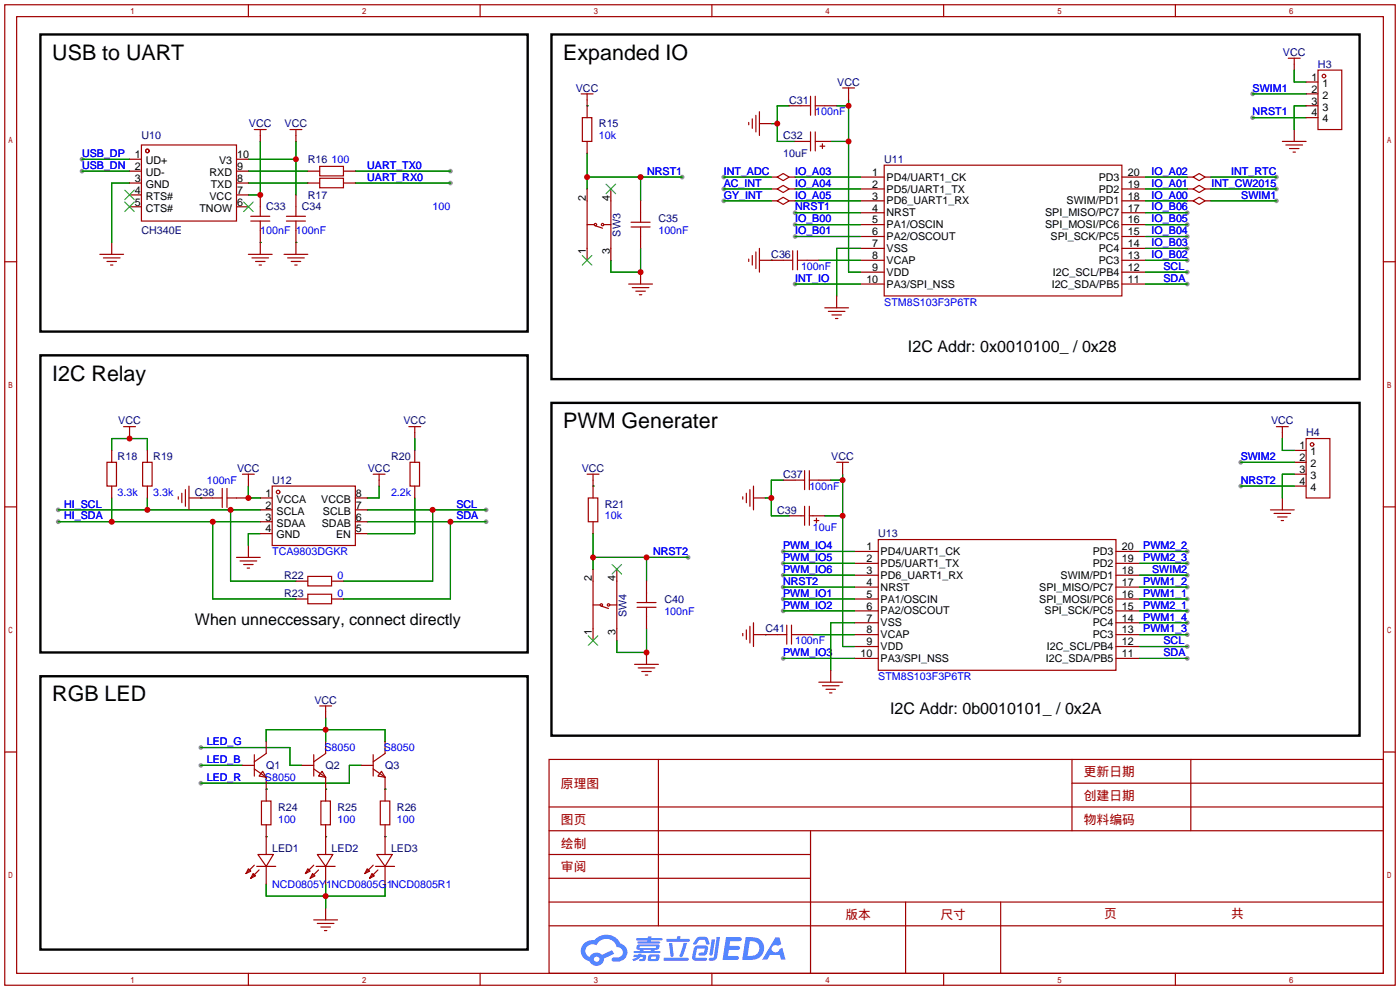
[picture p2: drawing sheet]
<svg xmlns="http://www.w3.org/2000/svg" width="299mm" height="212mm" viewBox="0 0 299 212" stroke-linecap="round" stroke-linejoin="round" font-family="sans-serif">
<g fill="#999">
<circle cx="42.9" cy="163.6" r=".51"/>
<circle cx="42.9" cy="159.8" r=".51"/>
<circle cx="42.9" cy="167.4" r=".51"/>
<circle cx="12.4" cy="111.5" r=".51"/>
<circle cx="12.4" cy="109" r=".51"/>
<circle cx="103.9" cy="111.5" r=".51"/>
<circle cx="103.9" cy="109" r=".51"/>
<circle cx="96.3" cy="39.1" r=".51"/>
<circle cx="96.3" cy="36.6" r=".51"/>
<circle cx="17.5" cy="36.6" r=".51"/>
<circle cx="17.5" cy="34" r=".51"/>
<circle cx="253.7" cy="58.2" r=".51"/>
<circle cx="253.7" cy="60.7" r=".51"/>
<circle cx="253.7" cy="53.1" r=".51"/>
<circle cx="253.7" cy="55.6" r=".51"/>
<circle cx="253.7" cy="48" r=".51"/>
<circle cx="253.7" cy="50.5" r=".51"/>
<circle cx="253.7" cy="45.5" r=".51"/>
<circle cx="169.9" cy="60.7" r=".51"/>
<circle cx="169.9" cy="48" r=".51"/>
<circle cx="169.9" cy="50.5" r=".51"/>
<circle cx="169.9" cy="45.5" r=".51"/>
<circle cx="267.7" cy="20.1" r=".51"/>
<circle cx="267.7" cy="25.1" r=".51"/>
<circle cx="253.7" cy="138.2" r=".51"/>
<circle cx="253.7" cy="140.7" r=".51"/>
<circle cx="253.7" cy="133.1" r=".51"/>
<circle cx="253.7" cy="135.6" r=".51"/>
<circle cx="253.7" cy="128" r=".51"/>
<circle cx="253.7" cy="130.6" r=".51"/>
<circle cx="253.7" cy="125.5" r=".51"/>
<circle cx="253.7" cy="117.9" r=".51"/>
<circle cx="253.7" cy="120.4" r=".51"/>
<circle cx="167.4" cy="140.7" r=".51"/>
<circle cx="167.4" cy="128" r=".51"/>
<circle cx="167.4" cy="130.6" r=".51"/>
<circle cx="167.4" cy="122.9" r=".51"/>
<circle cx="167.4" cy="125.5" r=".51"/>
<circle cx="167.4" cy="117.9" r=".51"/>
<circle cx="167.4" cy="120.4" r=".51"/>
<circle cx="265.2" cy="98.8" r=".51"/>
<circle cx="265.2" cy="103.9" r=".51"/>
<circle cx="272.8" cy="42.9" r=".51"/>
<circle cx="272.8" cy="40.4" r=".51"/>
<circle cx="272.8" cy="37.8" r=".51"/>
<circle cx="154.7" cy="37.8" r=".51"/>
<circle cx="145.8" cy="37.8" r=".51"/>
<circle cx="147.1" cy="119.1" r=".51"/>
<circle cx="154.7" cy="40.4" r=".51"/>
<circle cx="154.7" cy="42.9" r=".51"/>
<circle cx="253.7" cy="122.9" r=".51"/>
</g>
<g fill="none" stroke="#a10000" stroke-width=".25">
<path d="M1 1h297.2v209.6h-297.2zM3.6 3.6h292.1v204.4h-292.1zM53.1 1v2.6M102.6 1v2.6M152.1 1v2.6M201.7 1v2.6M251.2 1v2.6M1 55.9h2.6M295.7 55.9h2.5M1 108.3h2.6M295.7 108.3h2.5M1 160.7h2.6"/>
<path d="M117.3 162.3h178.4v45.7h-178.4zM117.3 177.5h178.4M117.3 172.5h178.4M140.7 162.3v35.6M173.2 177.5v30.5M229.1 162.3v15.2M229.1 167.4h66.6M254.5 162.3v15.2M295.7 160.7h2.5M117.3 182.6h55.9M117.3 197.9h178.4M117.3 192.8h178.4"/>
<path d="M117.3 187.7h55.9M193.5 192.8v15.2M213.9 192.8v15.2M53.1 208v2.6M102.6 208v2.6M152.1 208v2.6M201.7 208v2.6M251.2 208v2.6"/>
</g>
<g fill="#5487ff">
<path d="M155.2 200.3h2.6a.48 .48 0 0 1 .7 .4 .48 .48 0 0 1-.6 .4h-1.8l-.2 1.1h1.9a.43 .43 0 0 1 .4 .4 .43 .43 0 0 1-.5 .4h-1.9l-.2 1.3h1.7a.45 .45 0 0 1 .5 .2 .45 .45 0 0 1-.1 .6h-3.3z"/>
<path d="M165.7 200.3h.9l.4 1.5-.8 .3a.84 .84 0 0 0-1.2 .3 .84 .84 0 0 0 .4 1.1 .84 .84 0 0 0 1.1-.4l.1-.2 .6-.3 .7 2.5h-1l-.2-1h-2.1l-.6 1h-1.1z"/>
<path d="M152.1 200.8h.7l-.5 3.1a.36 .36 0 0 1-.3 .3 .36 .36 0 0 1-.4-.3z"/>
<path d="M153.2 200.2h.7l-.6 4.3a1.13 1.13 0 0 1-1.8 .6l.2-.4h.7l.2-.2z"/>
<path d="M148.9 200.6l.6-.4h1a.77 .77 0 0 1 .9 .5l.3 1-.2 .2h-.5l-.3-.9-.2-.2-1 .1-.7 1-.6-.1-.1-.2z"/>
<path d="M148.4 202.4l.6-.3h1.7a.81 .81 0 0 1 .7 .5 .81 .81 0 0 1-.2 .8 .81 .81 0 0 1-.9 .8h-.7a.32 .32 0 0 1-.3-.3 .32 .32 0 0 1 .4-.3h.7l.2-.9-1.6 .1-.4 1.8 2.2 .1a.32 .32 0 0 1 .3 .4 .32 .32 0 0 1-.4 .2h-2.2l-.5-.3-.1-.5z"/>
<path d="M141.9 204.7h5a.33 .33 0 0 1 .3 .3 .33 .33 0 0 1-.3 .3h-4.9l-.2-.1z"/>
<path d="M146.1 201.5h.8l-.7 2a.98 .98 0 0 1-.7 1.1l-.3-.3z"/>
<path d="M143 201.6h.7l.3 2.5a.34 .34 0 0 1-.3 .4 .34 .34 0 0 1-.4-.3z"/>
<path d="M142.5 200.7h2.1l.3-.6h.6l-.1 .6h1.7a.32 .32 0 0 1 .4 .3 .32 .32 0 0 1-.4 .3h-4.5l-.2-.2z"/>
<path d="M135.5 204.1h.9l.1-.3h.6v.3h.8a.82 .82 0 0 1-.5 1.3h-.8v-.4l.7-.1 .1-.3a.68 .68 0 0 0-1 .4l-1.1 .4-.1-.4 .9-.5h-.7z"/>
<path d="M136 200.5h2.4l.1-.3h.7v.3h2.2l.2 .3-.2 .2h-2.3v.2h1.8l.2 .3-.2 .1h-4.5l-.1-.4h2l.1-.2h-2.3l-.1-.2z"/>
<path d="M159.4 200.3l-.8 4.9h1.7a2.5 2.5 0 0 0 3-2.5 2.5 2.5 0 0 0-3.1-2.4zM160.3 201.1a1.61 1.61 0 0 1 2 1.5 1.61 1.61 0 0 1-1.8 1.7h-.7z"/>
<path d="M136.2 202a.55 .55 0 0 0-.2 .8 .55 .55 0 0 0 .7 .2l.1 .3h-1.3v.3l5.4 .1 .3-.2-.2-.2h-1.2l.2-.3a.7 .7 0 0 0 .8-.3 .7 .7 0 0 0 0-.8l-4.2-.1zM136.8 202.3l3.3-.1 .1 .1-.2 .3h-3.2zM137.5 203h1.7l-.2 .3h-1.4z"/>
<path d="M138.6 204.2a1.05 1.05 0 0 0 0 1.2 2.91 2.91 0 0 0 2.2-.2 .98 .98 0 0 0 0-1.2h-1.6zM139.2 204.5l.9-.1 .1 .4-.2 .2-.8-.1z"/>
<path d="M124.9 201.6a2.23 2.23 0 0 0-.7 2.3 2.23 2.23 0 0 0 1.8 1.6 1.58 1.58 0 0 0 1.8 .9 1.58 1.58 0 0 0 1.3-1.5l2.2-1.1-.5-.7-2.1 1a1.65 1.65 0 0 0-2.7 .4 1.45 1.45 0 0 1-.8-1.9 1.45 1.45 0 0 1 2-.7l.3 .1a2.3 2.3 0 0 1 2.3-1.3 2.3 2.3 0 0 1 2 1.7 1.12 1.12 0 0 1 1.3 1 1.12 1.12 0 0 1-1.1 1.2h-.7a.45 .45 0 0 0-.6 .4 .45 .45 0 0 0 .5 .5 2.21 2.21 0 0 0 2.2-.5 2.21 2.21 0 0 0 .5-2.3 2.13 2.13 0 0 0-1.3-1.1 3.3 3.3 0 0 0-5.6-.7l-1.1 .1zM127 205a.57 .57 0 0 1 1.1 0 .57 .57 0 0 1-1.1 0z"/>
</g>
<g fill="none" stroke="#008700" stroke-width=".25">
<path d="M276.6 15v2.5h2.5M17.5 36.6h10.2M17.5 34h10.2M27.7 39.1h-3.8v12.7M53.1 39.1h12.7M53.1 36.6h12.7M53.1 34h10.1M55.6 30.2v11.5h-2.5M63.2 30.2v11.5M75.9 39.1h20.4M75.9 36.6h20.4M125.5 22.6h.1"/>
<path d="M125.5 37.8h20.3M125.5 32.8v7.6M136.9 37.8v5.1M154.7 37.8h10.1M164.8 26.4h1.3M168.7 22.6h-2.6v7.6h3.8M169.9 37.8h14M177.5 30.2h3.9M178.8 22.6h2.6M181.4 21.3v36.9h2.5M244.9 37.8h8.8M258.8 37.8h14"/>
<path d="M267.7 20.1h11.4M267.7 25.1h11.4M279.1 22.6h-2.5v5.1M55.6 51.8h.1M63.2 51.8h.1M136.9 53.1v5.1h-6.3v-2.6M154.7 42.9h10.1M154.7 40.4h10.1M164.8 55.6h.1M169.9 48h14M169.9 50.5h14M169.9 42.9h14"/>
<path d="M169.9 45.5h14M169.9 40.4h14M175 55.6h8.9M183.9 53.1h-5.1v10.1M244.9 58.2h8.8M244.9 53.1h8.8M244.9 55.6h8.8M244.9 48h8.8M244.9 50.5h8.8M244.9 42.9h8.8M244.9 45.5h8.8M244.9 40.4h8.8"/>
<path d="M258.8 42.9h14M258.8 40.4h14M169.9 60.7h14M244.9 60.7h8.8M23.9 96.3v-2.6h7.6v2.6M88.6 93.7v2.6M265.2 98.8h11.4M274.1 93.7v2.6h2.5M12.4 111.5h43.2M12.4 109h43.2M23.9 106.4v5.1M31.5 106.4v2.6"/>
<path d="M42.9 106.4h.1M45.5 111.5v16.5h17.7M49.3 109v15.2h13.9M53.1 103.9v2.5h2.5M55.6 114h-2.5v2.6M78.5 111.5h25.4M78.5 109h25.4M81 103.9v2.5h-2.5M88.6 106.4v7.6h-10.1M92.5 109v15.2h-19.1M96.3 111.5v16.5h-22.9M126.7 103.9h.1"/>
<path d="M126.7 119.1h20.4M126.7 114v7.7M138.2 119.1v5.1M163.6 106.4h1.2M167.4 117.9h15.2M167.4 102.6h-2.6v7.6h3.9M176.3 110.2h3.8M177.5 102.6h2.6M180.1 101.3v36.9h2.5M243.6 117.9h10.1M265.2 103.9h11.4M276.6 101.3h-2.5v5.1"/>
<path d="M138.2 134.4v5h-6.4v-2.5M163.6 135.6h.1M167.4 128h15.2M167.4 130.6h15.2M167.4 125.5h15.2M167.4 120.4h15.2M167.4 122.9h15.2M173.7 135.6h8.9M182.6 133.1h-5.1v10.2M243.6 128h10.1M243.6 138.2h10.1M243.6 133.1h10.1"/>
<path d="M243.6 135.6h10.1M243.6 130.6h10.1M243.6 125.5h10.1M243.6 120.4h10.1M243.6 122.9h10.1M42.9 159.8h19.1v3.8h2.5M56.9 158.5v-2.5h25.4v2.5M69.6 153.4v5.1M167.4 140.7h15.2M243.6 140.7h10.1M42.9 163.6h8.9M56.9 178.8h.1"/>
<path d="M56.9 168.7h.1M69.6 178.8h.1M69.6 168.7h.1M77.2 163.6h-2.5v3.8h-31.8M82.3 178.8h.1M82.3 168.7h.1M56.9 189v2.5h25.4v-2.5M69.6 189v5.1"/>
</g>
<g fill="none" stroke="#870000" stroke-width=".25">
<path d="M276.6 13.7v1.3M279.1 17.5h2.6M27.7 34h2.5M27.7 36.6h2.5M27.7 39.1h2.5M50.5 34h2.6M50.5 36.6h2.6M50.5 39.1h2.6M55.6 29v1.2M63.2 29v1.2M65.8 36.6h2.5M65.8 39.1h2.5"/>
<path d="M73.4 36.6h2.5M73.4 39.1h2.5M125.5 21.3v3.8M125.5 30.2v2.6M162.3 26.4h2.5M164.8 37.8h1.3M168.7 37.8h1.2M168.7 22.6h2.5M169.9 30.2h2.6M175 30.2h2.5M176.3 22.6h2.5M181.4 20.1v1.2"/>
<path d="M183.9 37.8h5.1M239.8 37.8h5.1M253.7 37.8h1.3M257.6 37.8h1.2M276.6 27.7v2.5M279.1 22.6h2.6M279.1 20.1h2.6M279.1 25.1h2.6M23.9 51.8v2.6M27.7 41.7h2.5M27.7 44.2h2.5M50.5 41.7h2.6"/>
<path d="M50.5 44.2h2.6M55.6 41.7v2.5M55.6 49.3v5.1M63.2 41.7v2.5M63.2 49.3v5.1M125.5 40.4v2.5M125.5 53.1v2.5M130.6 40.4v2.5M130.6 53.1v2.5M136.9 42.9v2.6M136.9 50.5v2.6M136.9 58.2v2.5"/>
<path d="M162.3 55.6h5.1M164.8 40.4h1.3M164.8 42.9h1.3M168.7 40.4h1.2M168.7 42.9h1.2M172.5 55.6h2.5M183.9 40.4h5.1M183.9 42.9h5.1M183.9 45.5h5.1M183.9 48h5.1M183.9 50.5h5.1M183.9 53.1h5.1"/>
<path d="M183.9 55.6h5.1M183.9 58.2h5.1M239.8 40.4h5.1M239.8 42.9h5.1M239.8 45.5h5.1M239.8 48h5.1M239.8 50.5h5.1M239.8 53.1h5.1M239.8 55.6h5.1M239.8 58.2h5.1M253.7 40.4h1.3M253.7 42.9h1.3"/>
<path d="M257.6 40.4h1.2M257.6 42.9h1.2M178.8 63.2v2.6M183.9 60.7h5.1M239.8 60.7h5.1M23.9 96.3v2.5M27.7 92.5v1.2M31.5 96.3v2.5M88.6 92.5v1.2M88.6 96.3v2.5M274.1 92.5v1.2M276.6 96.3h2.5"/>
<path d="M276.6 98.8h2.5M23.9 103.9v2.5M31.5 103.9v2.5M40.4 106.4h5.1M50.5 106.4h2.6M53.1 102.6v1.3M53.1 116.6v2.5M55.6 106.4h2.6M55.6 109h2.6M55.6 111.5h2.6M55.6 114h2.6M75.9 106.4h2.6"/>
<path d="M75.9 109h2.6M75.9 111.5h2.6M75.9 114h2.6M81 102.6v1.3M88.6 103.9v2.5M126.7 102.6v3.8M126.7 111.5v2.5M161 106.4h2.6M167.4 102.6h2.5M168.7 110.2h2.5M173.7 110.2h2.6M175 102.6h2.5"/>
<path d="M180.1 100.1v1.2M182.6 117.9h5.1M238.5 117.9h5.1M274.1 106.4v2.6M276.6 101.3h2.5M276.6 103.9h2.5M63.2 128h2.6M63.2 124.2h2.6M70.9 128h2.5M70.9 124.2h2.5M126.7 121.7v2.5M126.7 134.4v2.5"/>
<path d="M131.8 121.7v2.5M131.8 134.4v2.5M138.2 124.2v2.5M138.2 131.8v2.6M138.2 139.4v2.6M161 135.6h5.1M171.2 135.6h2.5M182.6 120.4h5.1M182.6 122.9h5.1M182.6 125.5h5.1M182.6 128h5.1M182.6 130.6h5.1"/>
<path d="M182.6 133.1h5.1M182.6 135.6h5.1M182.6 138.2h5.1M238.5 120.4h5.1M238.5 122.9h5.1M238.5 125.5h5.1M238.5 128h5.1M238.5 130.6h5.1M238.5 133.1h5.1M238.5 135.6h5.1M238.5 138.2h5.1M56.9 158.5v2.5"/>
<path d="M69.6 152.1v1.3M69.6 158.5v2.5M82.3 158.5v2.5M177.5 143.3v2.5M182.6 140.7h5.1M238.5 140.7h5.1M51.8 163.6h2.6M56.9 166.1v5.1M56.9 176.3v6.3M64.5 163.6h2.6M69.6 166.1v5.1M69.6 176.3v6.3"/>
<path d="M77.2 163.6h2.6M82.3 166.1v5.1M82.3 176.3v6.3M56.9 185.2v3.8M69.6 185.2v3.8M69.6 194.1v2.5M82.3 185.2v3.8"/>
</g>
<g fill="none" stroke="#a10000" stroke-width=".25">
<path d="M180.1 18.8h2.5M181.4 18.8v1.3M275.3 12.4h2.6M276.6 12.4v1.3M281.7 15h5.1v12.7h-5.1zM30.2 31h20.3v16.2h-20.3zM54.4 27.7h2.5M55.6 27.7v1.3M62 27.7h2.5M63.2 27.7v1.3M68.3 35.6h5.1v2h-5.1zM68.3 38.1h5.1v2h-5.1z"/>
<path d="M124.2 20.1h2.5M124.5 25.1h2v5.1h-2zM125.5 20.1v1.2M160 26.2v.5M160.8 25.4v2M161.5 24.6v3.6M162.3 23.9v5.1M166.1 37.8l1.3-.7 1.3 .7-1.3 .8zM171.2 22.6h2M172.5 30.2h.7M173.2 20.6v4M173.2 28.2v4.1"/>
<path d="M174.2 30.2h.8M174.2 20.6v4M174.2 28.2v4.1M174.2 22.6h2.1M175.3 31.2h1M175.8 30.7v1.1M189 35.3h50.8v27.9h-50.8zM255 37.8l1.3-.7 1.3 .7-1.3 .8zM274.1 30.2h5M274.8 31h3.6M275.6 31.8h2M276.4 32.5h.5"/>
<path d="M21.3 54.4h5.1M22.1 55.1h3.6M22.9 55.9h2M23.6 56.6h.5M53.1 54.4h5.1M53.6 46.2h4.1M53.6 47.2h4.1M53.8 55.1h3.6M54.6 55.9h2M55.4 56.6h.5M55.6 44.2v2M55.6 47.2v2.1"/>
<path d="M60.7 54.4h5.1M61.2 46.2h4.1M61.2 47.2h4.1M61.5 55.1h3.5M62.2 55.9h2.1M63 56.6h.5M63.2 44.2v2M63.2 47.2v2.1M125.5 42.9v10.2M125.5 48h1.5M127.3 48.3l1.5 .5M129 48h1.6"/>
<path d="M130.6 42.9v10.2M134.9 48.5h4M134.9 47.5h4M136.9 45.5v2M136.9 48.5v2M160 55.4v.5M160.8 54.6v2M161.5 53.8v3.6M162.3 53.1v5.1M166.1 40.4l1.3-.8 1.3 .8-1.3 .7zM166.1 42.9l1.3-.7 1.3 .7-1.3 .8zM167.4 55.6h2"/>
<path d="M169.4 53.6v4.1M170.4 53.6v4.1M170.4 55.6h2.1M255 42.9l1.3-.7 1.3 .7-1.3 .8zM255 40.4l1.3-.8 1.3 .8-1.3 .7zM134.4 60.7h5M135.1 61.5h3.6M135.9 62.2h2M136.7 63h.5M176.3 65.8h5.1M177 66.5h3.6M177.8 67.3h2"/>
<path d="M178.6 68.1h.5M22.9 98.8h2v5.1h-2zM26.4 91.2h2.6M27.7 91.2v1.3M30.5 98.8h2v5.1h-2zM87.4 91.2h2.5M87.6 98.8h2.1v5.1h-2.1zM88.6 91.2v1.3M178.8 98.8h2.6M180.1 98.8v1.3M272.8 91.2h2.5M274.1 91.2v1.3"/>
<path d="M279.1 93.7h5.1v12.7h-5.1zM38.1 106.2v.5M38.9 105.4v2M39.6 104.6v3.6M40.4 103.9v5.1M45.5 106.4h2M47.5 104.4v4.1M48.5 106.4h2M48.5 104.4v4.1M50.5 119.1h5.1M51.3 119.9h3.6M51.8 101.3h2.6"/>
<path d="M53.1 101.3v1.3M58.2 103.9h17.7v12.7h-17.7zM79.8 101.3h2.5M81 101.3v1.3M125.5 101.3h2.5M125.7 106.4h2.1v5.1h-2.1zM126.7 101.3v1.3M158.7 106.2v.5M159.5 105.4v2M160.3 104.6v3.6M161 103.9v5.1M169.9 102.6h2.1"/>
<path d="M171.2 110.2h.8M172 100.6v4M172 108.2v4.1M173 100.6v4M173 108.2v4.1M173 102.6h2M173 110.2h.7M174 111.3h1M174.5 110.7v1.1M187.7 115.3h50.8v28h-50.8zM271.5 109h5.1M272.3 109.7h3.5"/>
<path d="M273 110.5h2.1M273.8 111.3h.5M52.1 120.6h2M52.8 121.4h.5M65.8 123.2h5.1v2h-5.1zM65.8 127h5.1v2h-5.1zM126.7 124.2v10.2M126.7 129.3h1.6M128.5 129.5l1.5 .5M130.3 129.3h1.5M131.8 124.2v10.2M136.1 129.8h4.1"/>
<path d="M136.1 128.8h4.1M138.2 126.7v2.1M138.2 129.8v2M158.7 135.4v.5M159.5 134.6v2.1M160.3 133.9v3.5M161 133.1v5.1M166.1 135.6h2M168.1 133.6v4.1M169.2 133.6v4.1M169.2 135.6h2M68.3 150.9h2.6"/>
<path d="M69.6 150.9v1.2M135.6 142h5.1M136.4 142.7h3.6M137.2 143.5h2M137.9 144.3h.5M175 145.8h5.1M175.8 146.6h3.5M176.5 147.3h2.1M177.3 148.1h.5M54.4 164.3l2.5 1.8M54.4 161.3v4.6M55.9 171.2h2v5.1h-2z"/>
<path d="M56.1 164.8l.8 1.3-1.5-.2zM56.9 161l-2.5 1.8M67.1 164.3l2.5 1.8M67.1 161.3v4.6M68.6 171.2h2v5.1h-2zM68.8 164.8l.8 1.3-1.5-.2zM69.6 161l-2.5 1.8M79.8 164.3l2.5 1.8M79.8 161.3v4.6M81.3 171.2h2v5.1h-2zM81.5 164.8l.8 1.3-1.5-.2zM82.3 161l-2.5 1.8"/>
<path d="M53.1 185.7l.5 .5-1 .5zM54.1 186.7l.5 .5-1 .5zM54.4 184.9l-1.8 1.8M54.9 185.2h4M55.1 182.6h3.3l-1.5 2.6zM55.4 185.9l-1.8 1.8M65.8 185.7l.5 .5-1 .5zM66.8 186.7l.5 .5-1 .5zM67.1 196.6h5M67.1 184.9l-1.8 1.8M67.6 185.2h4M67.8 182.6h3.3l-1.5 2.6z"/>
<path d="M67.8 197.4h3.6M68.1 185.9l-1.8 1.8M68.6 198.1h2M69.3 198.9h.5M78.5 185.7l.5 .5-1 .5zM79.5 186.7l.5 .5-1 .5zM79.8 184.9l-1.8 1.8M80.3 185.2h4M80.5 182.6h3.3l-1.5 2.6zM80.8 185.9l-1.8 1.8"/>
<circle cx="283" cy="16.3" r=".38"/>
<circle cx="31.5" cy="32.3" r=".38"/>
<circle cx="127.3" cy="48" r=".25"/>
<circle cx="128.8" cy="48" r=".25"/>
<circle cx="280.4" cy="95" r=".38"/>
<circle cx="59.4" cy="105.2" r=".38"/>
<circle cx="128.5" cy="129.3" r=".25"/>
<circle cx="130" cy="129.3" r=".25"/>
</g>
<path d="M8.6 7.4h104.2v63.5h-104.2zM117.9 7.4h172.7v73.6h-172.7zM8.6 75.9h104.2v63.5h-104.2zM117.9 86.1h172.7v71.1h-172.7zM8.6 144.5h104.2v58.4h-104.2z" fill="none" stroke="#000" stroke-width=".51"/>
<g fill="none" stroke="#3c3" stroke-width=".25">
<path d="M129.5 39.4l2.1 2M131.6 39.4l-2.1 2M26.7 40.6l2 2.1M26.7 43.2l2 2M28.7 40.6l-2 2.1M28.7 43.2l-2 2M52.1 43.2l2 2M54.1 43.2l-2 2M124.5 54.6l2 2M126.5 54.6l-2 2M125.7 135.9l2.1 2M127.8 135.9l-2.1 2"/>
<path d="M130.8 120.6l2 2.1M132.8 120.6l-2 2.1"/>
</g>
<g fill="#c00">
<circle cx="69.6" cy="156" r=".63"/>
<circle cx="69.6" cy="191.5" r=".63"/>
<circle cx="23.9" cy="111.5" r=".63"/>
<circle cx="45.5" cy="111.5" r=".63"/>
<circle cx="49.3" cy="109" r=".63"/>
<circle cx="31.5" cy="109" r=".63"/>
<circle cx="96.3" cy="111.5" r=".63"/>
<circle cx="92.5" cy="109" r=".63"/>
<circle cx="27.7" cy="93.7" r=".63"/>
<circle cx="53.1" cy="106.4" r=".63"/>
<circle cx="63.2" cy="34" r=".63"/>
<circle cx="55.6" cy="41.7" r=".63"/>
<circle cx="181.4" cy="30.2" r=".63"/>
<circle cx="181.4" cy="22.6" r=".63"/>
<circle cx="180.1" cy="110.2" r=".63"/>
<circle cx="180.1" cy="102.6" r=".63"/>
<circle cx="136.9" cy="58.2" r=".63"/>
<circle cx="136.9" cy="37.8" r=".63"/>
<circle cx="125.5" cy="37.8" r=".63"/>
<circle cx="138.2" cy="139.4" r=".63"/>
<circle cx="138.2" cy="119.1" r=".63"/>
<circle cx="126.7" cy="119.1" r=".63"/>
<circle cx="164.8" cy="106.4" r=".63"/>
<circle cx="166.1" cy="26.4" r=".63"/>
</g>
<g font-size="4.6">
<text x="11.2" y="12.8">USB to UART</text>
<text x="120.4" y="12.8">Expanded IO</text>
<text x="11.2" y="81.3">I2C Relay</text>
<text x="120.4" y="91.5">PWM Generater</text>
<text x="11.2" y="149.9">RGB LED</text>
</g>
<g font-size="3.4">
<text x="194.1" y="75.2">I2C Addr: 0x0010100_ / 0x28</text>
<text x="41.7" y="133.6">When unneccessary, connect directly</text>
<text x="190.2" y="152.7">I2C Addr: 0b0010101_ / 0x2A</text>
</g>
<g font-size="2.7" fill="#a00000">
<text x="231.6" y="165.9">更新日期</text>
<text x="119.9" y="168.5">原理图</text>
<text x="231.6" y="171">创建日期</text>
<text x="119.9" y="176.1">图页</text>
<text x="231.6" y="176.1">物料编码</text>
<text x="119.9" y="181.2">绘制</text>
<text x="119.9" y="186.3">审阅</text>
<text x="180.7" y="196.4">版本</text>
<text x="201" y="196.4">尺寸</text>
<text x="236" y="196.2">页</text>
<text x="263.1" y="196.2">共</text>
</g>
<g font-size="2.3" fill="#000080">
<text x="274.2" y="12">VCC</text>
<text x="281.7" y="14.5">H3</text>
<text x="123.1" y="19.6">VCC</text>
<text x="168.7" y="22.1">C31</text>
<text x="178.9" y="18.3">VCC</text>
<text x="30.2" y="29.7">U10</text>
<text x="53.2" y="27.2">VCC</text>
<text x="60.8" y="27.2">VCC</text>
<text x="128" y="27.2">R15</text>
<text x="167.4" y="29.7">C32</text>
<text x="65.8" y="34.8">R16</text>
<text x="167.4" y="33.6">10uF</text>
<text x="189" y="34.8">U11</text>
<text x="56.9" y="45">C33</text>
<text x="64.5" y="45">C34</text>
<text x="65.8" y="42.4">R17</text>
<text x="140.7" y="47.5">C35</text>
<text x="30.2" y="50.1">CH340E</text>
<text x="132.6" y="50.5" transform="rotate(-90 132.6 50.5)">SW3</text>
<text x="164.8" y="55.1">C36</text>
<text x="25.3" y="90.7">VCC</text>
<text x="86.2" y="90.7">VCC</text>
<text x="271.7" y="90.7">VCC</text>
<text x="279.1" y="93.2">H4</text>
<text x="25.1" y="98.3">R18</text>
<text x="32.8" y="98.3">R19</text>
<text x="50.7" y="100.9">VCC</text>
<text x="78.6" y="100.9">VCC</text>
<text x="83.6" y="98.3">R20</text>
<text x="124.3" y="100.9">VCC</text>
<text x="177.7" y="98.3">VCC</text>
<text x="41.7" y="105.9">C38</text>
<text x="58.2" y="103.4">U12</text>
<text x="167.4" y="102.1">C37</text>
<text x="129.3" y="108.5">R21</text>
<text x="166.1" y="109.8">C39</text>
<text x="187.7" y="114.8">U13</text>
<text x="60.7" y="123.7">R22</text>
<text x="60.7" y="127.5">R23</text>
<text x="133.9" y="131.8" transform="rotate(-90 133.9 131.8)">SW4</text>
<text x="142" y="128.8">C40</text>
<text x="163.6" y="135.2">C41</text>
<text x="67.2" y="150.4">VCC</text>
<text x="56.9" y="164.4">Q1</text>
<text x="69.6" y="164.4">Q2</text>
<text x="82.3" y="164.4">Q3</text>
<text x="59.4" y="173.3">R24</text>
<text x="72.1" y="173.3">R25</text>
<text x="84.8" y="173.3">R26</text>
<text x="58.2" y="182.1">LED1</text>
<text x="70.9" y="182.1">LED2</text>
<text x="83.6" y="182.1">LED3</text>
</g>
<g font-size="2.3">
<text x="280.3" y="17.3">1</text>
<text x="280.3" y="19.8">2</text>
<text x="280.3" y="22.4">3</text>
<text x="282.6" y="18.5">1</text>
<text x="282.6" y="21.1">2</text>
<text x="282.6" y="23.6">3</text>
<text x="280.3" y="24.9">4</text>
<text x="282.6" y="26.2">4</text>
<text x="28.8" y="33.8">1</text>
<text x="31.2" y="35.1">UD+</text>
<text x="46.8" y="35.1">V3</text>
<text x="50.7" y="33.8">10</text>
<text x="28.8" y="36.3">2</text>
<text x="28.8" y="38.9">3</text>
<text x="28.8" y="41.4">4</text>
<text x="31.2" y="37.6">UD-</text>
<text x="31.2" y="40.1">GND</text>
<text x="44.8" y="37.6">RXD</text>
<text x="45" y="40.1">TXD</text>
<text x="50.7" y="41.4">7</text>
<text x="50.7" y="38.9">8</text>
<text x="50.7" y="36.3">9</text>
<text x="186.4" y="37.6">1</text>
<text x="186.4" y="40.1">2</text>
<text x="189.5" y="38.6">PD4/UART1_CK</text>
<text x="189.5" y="41.2">PD5/UART1_TX</text>
<text x="234.8" y="41.2">PD2</text>
<text x="234.8" y="38.6">PD3</text>
<text x="241" y="40.1">19</text>
<text x="241" y="37.6">20</text>
<text x="28.8" y="43.9">5</text>
<text x="31.2" y="42.7">RTS#</text>
<text x="31.2" y="45.2">CTS#</text>
<text x="42.6" y="45.2">TNOW</text>
<text x="44.8" y="42.7">VCC</text>
<text x="50.7" y="43.9">6</text>
<text x="125.2" y="42.9" transform="rotate(-90 125.2 42.9)">2</text>
<text x="130.3" y="42.9" transform="rotate(-90 130.3 42.9)">4</text>
<text x="186.4" y="42.7">3</text>
<text x="186.4" y="45.2">4</text>
<text x="186.4" y="47.8">5</text>
<text x="189.5" y="43.7">PD6_UART1_RX</text>
<text x="189.5" y="46.2">NRST</text>
<text x="223.4" y="46.2">SPI_MISO/PC7</text>
<text x="228" y="43.7">SWIM/PD1</text>
<text x="241" y="47.8">16</text>
<text x="241" y="45.2">17</text>
<text x="241" y="42.7">18</text>
<text x="186.4" y="50.3">6</text>
<text x="186.4" y="52.8">7</text>
<text x="189.5" y="48.8">PA1/OSCIN</text>
<text x="189.5" y="51.3">PA2/OSCOUT</text>
<text x="189.5" y="53.9">VSS</text>
<text x="223.4" y="48.8">SPI_MOSI/PC6</text>
<text x="224.5" y="51.3">SPI_SCK/PC5</text>
<text x="234.8" y="53.9">PC4</text>
<text x="241" y="52.8">14</text>
<text x="241" y="50.3">15</text>
<text x="125.2" y="54.4" transform="rotate(-90 125.2 54.4)">1</text>
<text x="130.3" y="54.4" transform="rotate(-90 130.3 54.4)">3</text>
<text x="186.4" y="55.4">8</text>
<text x="186.4" y="57.9">9</text>
<text x="189.5" y="56.4">VCAP</text>
<text x="189.5" y="58.9">VDD</text>
<text x="225" y="58.9">I2C_SCL/PB4</text>
<text x="234.8" y="56.4">PC3</text>
<text x="241" y="57.9">12</text>
<text x="241" y="55.4">13</text>
<text x="185.2" y="60.5">10</text>
<text x="189.5" y="61.5">PA3/SPI_NSS</text>
<text x="224.8" y="61.5">I2C_SDA/PB5</text>
<text x="241" y="60.5">11</text>
<text x="277.7" y="96">1</text>
<text x="277.7" y="98.6">2</text>
<text x="277.7" y="101.1">3</text>
<text x="280.1" y="97.3">1</text>
<text x="280.1" y="99.8">2</text>
<text x="56.8" y="106.2">1</text>
<text x="59.1" y="107.4">VCCA</text>
<text x="68.7" y="107.4">VCCB</text>
<text x="76.1" y="106.2">8</text>
<text x="277.7" y="103.6">4</text>
<text x="280.1" y="102.4">3</text>
<text x="280.1" y="104.9">4</text>
<text x="56.8" y="108.7">2</text>
<text x="56.8" y="111.3">3</text>
<text x="56.8" y="113.8">4</text>
<text x="59.1" y="110">SCLA</text>
<text x="59.1" y="112.5">SDAA</text>
<text x="68.8" y="112.5">SDAB</text>
<text x="69" y="110">SCLB</text>
<text x="76.1" y="113.8">5</text>
<text x="76.1" y="111.3">6</text>
<text x="76.1" y="108.7">7</text>
<text x="59.1" y="115.1">GND</text>
<text x="71.8" y="115.1">EN</text>
<text x="185.2" y="117.6">1</text>
<text x="188.2" y="118.6">PD4/UART1_CK</text>
<text x="233.5" y="118.6">PD3</text>
<text x="239.8" y="117.6">20</text>
<text x="126.5" y="124.2" transform="rotate(-90 126.5 124.2)">2</text>
<text x="131.6" y="124.2" transform="rotate(-90 131.6 124.2)">4</text>
<text x="185.2" y="120.1">2</text>
<text x="185.2" y="122.7">3</text>
<text x="185.2" y="125.2">4</text>
<text x="188.2" y="121.2">PD5/UART1_TX</text>
<text x="188.2" y="123.7">PD6_UART1_RX</text>
<text x="226.7" y="123.7">SWIM/PD1</text>
<text x="233.5" y="121.2">PD2</text>
<text x="239.8" y="125.2">17</text>
<text x="239.8" y="122.7">18</text>
<text x="239.8" y="120.1">19</text>
<text x="185.2" y="127.8">5</text>
<text x="185.2" y="130.3">6</text>
<text x="188.2" y="126.2">NRST</text>
<text x="188.2" y="128.8">PA1/OSCIN</text>
<text x="188.2" y="131.3">PA2/OSCOUT</text>
<text x="222.1" y="128.8">SPI_MOSI/PC6</text>
<text x="222.1" y="126.2">SPI_MISO/PC7</text>
<text x="223.3" y="131.3">SPI_SCK/PC5</text>
<text x="239.8" y="130.3">15</text>
<text x="239.8" y="127.8">16</text>
<text x="126.5" y="135.6" transform="rotate(-90 126.5 135.6)">1</text>
<text x="131.6" y="135.6" transform="rotate(-90 131.6 135.6)">3</text>
<text x="185.2" y="132.8">7</text>
<text x="185.2" y="135.4">8</text>
<text x="185.2" y="137.9">9</text>
<text x="188.2" y="133.9">VSS</text>
<text x="188.2" y="136.4">VCAP</text>
<text x="233.5" y="136.4">PC3</text>
<text x="233.5" y="133.9">PC4</text>
<text x="239.8" y="137.9">12</text>
<text x="239.8" y="135.4">13</text>
<text x="239.8" y="132.8">14</text>
<text x="183.9" y="140.5">10</text>
<text x="188.2" y="138.9">VDD</text>
<text x="188.2" y="141.5">PA3/SPI_NSS</text>
<text x="223.5" y="141.5">I2C_SDA/PB5</text>
<text x="223.8" y="138.9">I2C_SCL/PB4</text>
<text x="239.8" y="140.5">11</text>
</g>
<g font-size="2.3" fill="#00f">
<text x="267.7" y="19.6">SWIM1</text>
<text x="128" y="29.7">10k</text>
<text x="174.2" y="24.7">100nF</text>
<text x="267.7" y="24.7">NRST1</text>
<text x="17.5" y="33.6">USB_DP</text>
<text x="70.9" y="34.8">100</text>
<text x="17.5" y="36.1">USB_DN</text>
<text x="78.5" y="38.6">UART_RX0</text>
<text x="78.5" y="36.1">UART_TX0</text>
<text x="138.3" y="37.4">NRST1</text>
<text x="154.7" y="37.4">INT_ADC</text>
<text x="154.7" y="39.9">AC_INT</text>
<text x="169.9" y="37.4">IO_A03</text>
<text x="169.9" y="39.9">IO_A04</text>
<text x="246.1" y="37.4">IO_A02</text>
<text x="246.1" y="39.9">IO_A01</text>
<text x="258.9" y="39.9">INT_CW2015</text>
<text x="263.1" y="37.4">INT_RTC</text>
<text x="92.5" y="45">100</text>
<text x="154.7" y="42.4">GY_INT</text>
<text x="169.9" y="47.5">IO_B00</text>
<text x="169.9" y="42.4">IO_A05</text>
<text x="169.9" y="45">NRST1</text>
<text x="246.1" y="47.5">IO_B05</text>
<text x="246.1" y="42.4">IO_A00</text>
<text x="246.1" y="45">IO_B06</text>
<text x="265.3" y="42.4">SWIM1</text>
<text x="55.6" y="50.1">100nF</text>
<text x="63.2" y="50.1">100nF</text>
<text x="140.7" y="50.1">100nF</text>
<text x="169.9" y="50.1">IO_B01</text>
<text x="246.1" y="52.6">IO_B03</text>
<text x="246.1" y="50.1">IO_B04</text>
<text x="171.2" y="57.7">100nF</text>
<text x="246.1" y="55.1">IO_B02</text>
<text x="248.7" y="57.7">SCL</text>
<text x="169.9" y="60.2">INT_IO</text>
<text x="189" y="65.3">STM8S103F3P6TR</text>
<text x="248.7" y="60.2">SDA</text>
<text x="265.2" y="98.3">SWIM2</text>
<text x="25.1" y="105.9">3.3k</text>
<text x="32.8" y="105.9">3.3k</text>
<text x="44.2" y="103.4">100nF</text>
<text x="83.6" y="105.9">2.2k</text>
<text x="173" y="104.7">100nF</text>
<text x="265.2" y="103.4">NRST2</text>
<text x="13.7" y="111">HI_SDA</text>
<text x="13.7" y="108.5">HI_SCL</text>
<text x="97.5" y="111">SDA</text>
<text x="97.5" y="108.5">SCL</text>
<text x="129.3" y="111">10k</text>
<text x="173.7" y="113.6">10uF</text>
<text x="58.2" y="118.6">TCA9803DGKR</text>
<text x="139.6" y="118.6">NRST2</text>
<text x="167.4" y="117.4">PWM_IO4</text>
<text x="167.4" y="119.9">PWM_IO5</text>
<text x="244.3" y="117.4">PWM2_2</text>
<text x="244.3" y="119.9">PWM2_3</text>
<text x="72.1" y="123.7">0</text>
<text x="167.4" y="122.5">PWM_IO6</text>
<text x="167.4" y="125">NRST2</text>
<text x="244.3" y="125">PWM1_2</text>
<text x="246.2" y="122.5">SWIM2</text>
<text x="72.1" y="127.5">0</text>
<text x="142" y="131.3">100nF</text>
<text x="167.4" y="127.5">PWM_IO1</text>
<text x="167.4" y="130.1">PWM_IO2</text>
<text x="244.3" y="127.5">PWM1_1</text>
<text x="244.3" y="130.1">PWM2_1</text>
<text x="169.9" y="137.7">100nF</text>
<text x="244.3" y="132.6">PWM1_4</text>
<text x="244.3" y="135.2">PWM1_3</text>
<text x="248.7" y="137.7">SCL</text>
<text x="167.4" y="140.2">PWM_IO3</text>
<text x="248.7" y="140.2">SDA</text>
<text x="187.7" y="145.3">STM8S103F3P6TR</text>
<text x="44.2" y="159.3">LED_G</text>
<text x="69.3" y="160.6">S8050</text>
<text x="82" y="160.6">S8050</text>
<text x="44.2" y="163.1">LED_B</text>
<text x="44.2" y="166.9">LED_R</text>
<text x="56.6" y="166.9">S8050</text>
<text x="59.4" y="175.8">100</text>
<text x="72.1" y="175.8">100</text>
<text x="84.8" y="175.8">100</text>
<text x="58.2" y="189.8">NCD0805Y1NCD0805G1NCD0805R1</text>
</g>
</svg>
